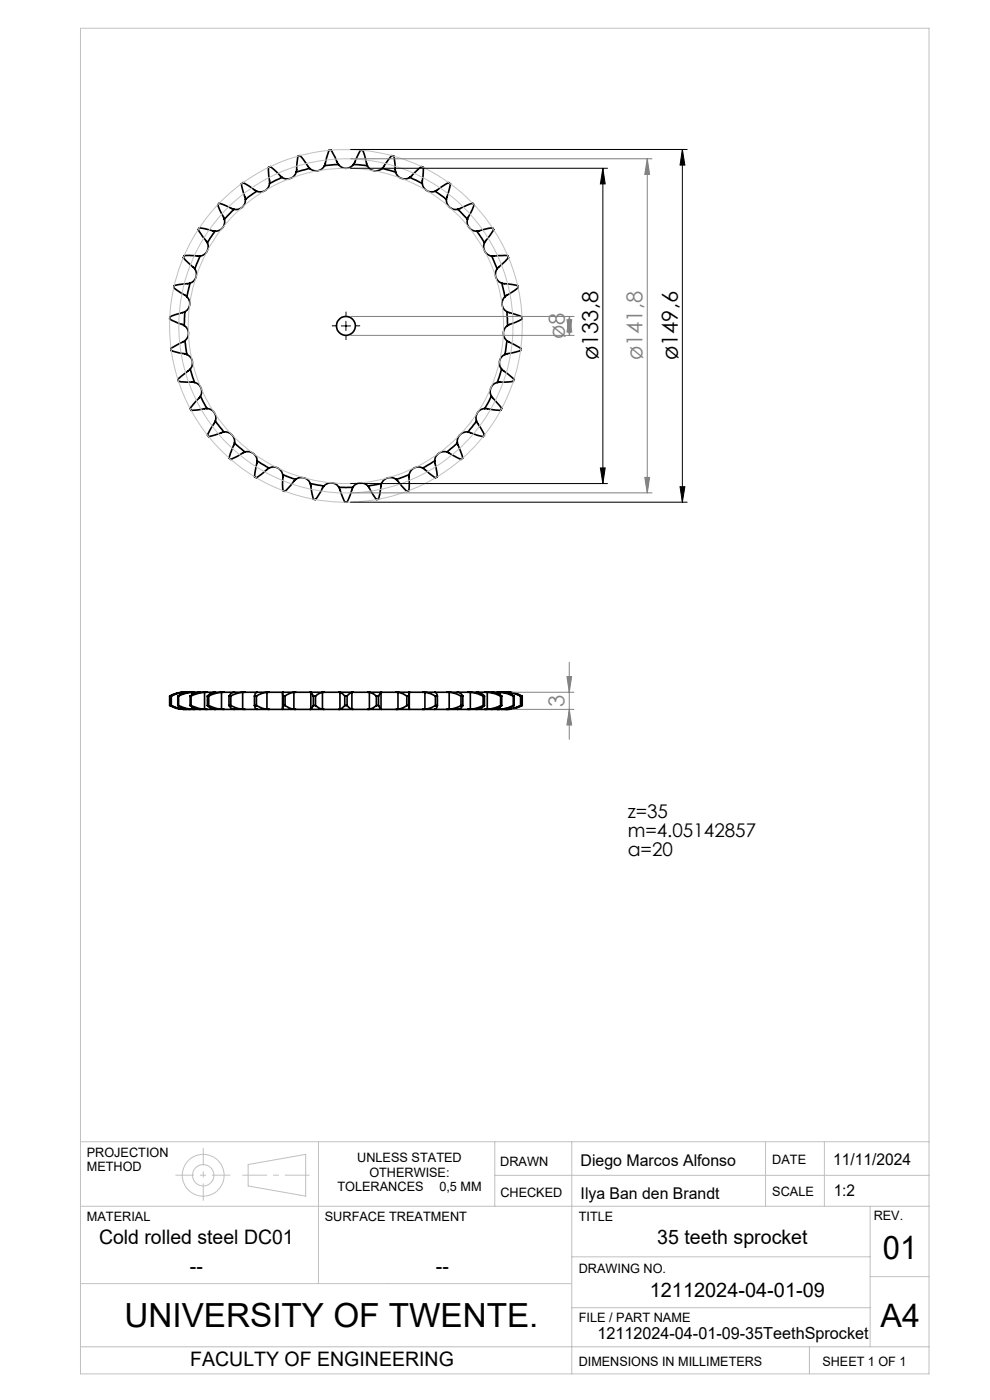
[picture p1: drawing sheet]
<svg xmlns="http://www.w3.org/2000/svg" width="210mm" height="297mm" viewBox="0 0 210 297" stroke-linecap="round" stroke-linejoin="round" font-family="sans-serif">
<g fill="none" stroke="#000" stroke-width=".35">
<path d="M57.2 38.9a1.97 1.97 0 0 1-2.8 1.7M59.8 37.6l-1.6-1.6-.8-.7-.3 .1-.2 .1v.6l.3 2.8M59.8 37.6l-2.6 1.3M62.8 36.5a1.97 1.97 0 0 1-3 1.1M65.7 35.7l-2.1-2.7-.4 .2-.4 3.3M65.7 35.7l-2.9 .8M68.8 35.2a2.01 2.01 0 0 1-3.1 .5M71.8 34.9l-1.5-3h-.2h-.3l-1 3.3M71.8 34.9l-3 .3M71.8 34.9a1.95 1.95 0 0 0 3.2 0M75 34.9l2.9 .3M75 34.9l1.2-2.6 .3-.4h.1h.4l.9 3.3"/>
<path d="M77.9 35.2a2.01 2.01 0 0 0 3.2 .5M81.1 35.7l2-2.7 .5 .2 .3 3.3M81.1 35.7l2.8 .8M83.9 36.5a1.95 1.95 0 0 0 3 1.1M86.9 37.6l2-1.9 .5-.4 .2 .1 .2 .1-.2 3.4M86.9 37.6l2.7 1.3M89.6 38.9a1.97 1.97 0 0 0 2.7 1.7M41.3 57a1.99 1.99 0 0 1-1 3.1M42.5 54.3l-3.4-.1-.2 .4 2.4 2.4M42.5 54.3l-1.2 2.7M44 51.5a2.04 2.04 0 0 1-1.5 2.8M45.6 49l-3.3-.7-.3 .4 2 2.8"/>
<path d="M45.6 49l-1.6 2.5M47.6 46.5a1.96 1.96 0 0 1-2 2.5M49.6 44.4l-3.1-1.3-.2 .2-.1 .2 .4 1 1 2M49.6 44.4l-2 2.1M52.1 42.3a2.01 2.01 0 0 1-2.5 2.1M54.4 40.6l-2.3 1.7M54.4 40.6l-1.9-1.3-.9-.6-.1 .1-.3 .2 .9 3.3M92.3 40.6l2.4 1.7M92.3 40.6l2.4-1.6 .5-.3 .2 .2 .2 .1-.9 3.3M94.7 42.3a2.01 2.01 0 0 0 2.4 2.1M97.1 44.4l2.6-1.1 .6-.2 .2 .2 .1 .2-.4 .9-1 2.1M97.1 44.4l2.1 2.1"/>
<path d="M99.2 46.5a1.96 1.96 0 0 0 1.9 2.5M101.1 49h.5a7.1 7.1 0 0 1 2.9-.6l.2 .3-1.9 2.8M101.1 49l1.7 2.5M102.8 51.5a2.04 2.04 0 0 0 1.5 2.8M104.3 54.3l3.4-.1 .2 .4-2.5 2.4M104.3 54.3l1.1 2.7M105.4 57a1.99 1.99 0 0 0 1 3.1M39.1 69.1a1.98 1.98 0 0 1 .1 3.2M39.2 72.3l.5 2.9M39.2 72.3l-2.9 1.6v.3v.2l.6 .2 2.8 .6M39.2 66.1l-3.2 1.1v.4l.5 .4 2.6 1.1M39.2 66.1l-.1 3"/>
<path d="M39.7 63a2 2 0 0 1-.5 3.1M39.7 75.2a1.97 1.97 0 0 1 .7 3.1M40.3 60.1l-3.3 .5-.1 .3 .4 .5 2.4 1.6M40.3 60.1l-.6 2.9M40.4 78.3l.9 2.8M40.4 78.3l-2.7 2.2 .1 .2 .1 .2 .6 .1 2.8 .1M106.4 78.3l-.9 2.8M106.4 78.3l2.6 2.2-.1 .4-3.4 .2M106.4 60.1l3.4 .5 .1 .3-.9 .8-1.9 1.3M106.4 60.1l.7 2.9M107.1 75.2a1.97 1.97 0 0 0-.7 3.1M107.1 63a2 2 0 0 0 .4 3.1"/>
<path d="M107.5 66.1l3.2 1.1 .1 .4-3.1 1.5M107.5 66.1l.2 3M107.5 72.3l-.4 2.9M107.5 72.3l3 1.6v.3l-.1 .2-3.3 .8M107.7 69.1a1.98 1.98 0 0 0-.2 3.2M41.3 81.1a1.99 1.99 0 0 1 1.2 3M42.5 84.1l1.4 2.6M42.5 84.1l-2.2 2.5 .1 .2 .1 .3 3.4-.4M43.9 86.7a1.98 1.98 0 0 1 1.8 2.6M45.7 89.3l-1.7 3 .2 .3 1.2-.2 2.1-.8M45.7 89.3l1.8 2.3M47.5 91.6a2.03 2.03 0 0 1 2.2 2.3"/>
<path d="M49.7 93.9l-1.1 3.3 .3 .2 3.1-1.5M49.7 93.9l2.3 2M52 95.9a2 2 0 0 1 2.5 1.9M54.5 97.8l2.6 1.5M54.5 97.8l-.5 3.3 .4 .3 2.7-2.1M57.1 99.3a2 2 0 0 1 2.9 1.4M89.7 99.3a2 2 0 0 0-2.9 1.4M92.2 97.8l-2.5 1.5M92.2 97.8l.6 3.3-.4 .3-2.7-2.1M94.8 95.9a2 2 0 0 0-2.6 1.9M97 93.9l1.2 3.3-.3 .2-3.1-1.5M97 93.9l-2.2 2"/>
<path d="M99.2 91.6a2.03 2.03 0 0 0-2.2 2.3M101.1 89.3l1.7 3-.2 .3-1.2-.2-2.2-.8M101.1 89.3l-1.9 2.3M102.8 86.7a1.98 1.98 0 0 0-1.7 2.6M104.2 84.1l-1.4 2.6M104.2 84.1l2.2 2.5v.2l-.2 .3-3.4-.4M105.5 81.1a1.99 1.99 0 0 0-1.3 3M60 100.7v3.4l.2 .1h.3l2.2-2.5M60 100.7l2.7 1M62.7 101.7a2.02 2.02 0 0 1 3.1 .9M65.8 102.6l.7 3.3 .2 .1h.2l.4-.5 1.4-2.4M65.8 102.6l2.9 .5"/>
<path d="M68.7 103.1a2.01 2.01 0 0 1 3.2 .3M71.9 103.4h3M71.9 103.4l1.2 3.1h.5l1.3-3.1M78 103.1a2.01 2.01 0 0 0-3.1 .3M80.9 102.6l-.6 3.3-.3 .1h-.2l-1.8-2.9M80.9 102.6l-2.9 .5M84 101.7a2.06 2.06 0 0 0-3.1 .9M86.8 100.7l-.1 3.4-.2 .1h-.2l-2.3-2.5M86.8 100.7l-2.8 1M36.3 147.7h.1M36.3 149.7h.1M36.3 149.7a6.6 6.6 0 0 0 3.4 .8"/>
<path d="M36.3 147.7v2M36.3 149.7l1.6 .6 1.2 .2M37.7 149.7h.2M37.7 149.7l1.8 .7 .9 .1M37.7 147.7h.2M37.7 147.7v2M37.9 149.7l1.6 .6 1.2 .2M37.9 147.7v2M39.1 146.9l-1.6 .1-1.5 .7v2a6.4 6.4 0 0 0 3.1 .8M39.1 146.9h.6M39.1 146.9l-1.1 .1-1.7 .7M39.1 150.5h.6"/>
<path d="M39.1 146.9v.1M39.1 150.3v.2M39.7 146.9h.7M39.7 150.5h.7M39.7 146.9h-1.5l-1.9 .8M40.3 149.7h.2M40.3 149.7l1.1 .6 1.1 .2M40.3 147.7h.2M40.3 147.7v2M40.4 150.5h.9M40.4 146.9h-1l-1.7 .8M40.4 146.9h.9"/>
<path d="M40.5 149.7l1.7 .6 1.2 .2M40.5 147.7v2M40.7 146.9h.6M40.7 146.9l-1.1 .1-1.7 .7M40.7 150.5h.6M40.7 146.9v.5M40.7 150v.5M41.3 146.9h1.2M41.3 150.5h1.2M42.5 150.5h1.4M42.5 146.9l-1.2 .2-1 .6M42.5 146.9h1.4"/>
<path d="M43.4 146.9h.5M43.4 146.9l-1.1 .1-1.8 .7M43.4 150.5h.5M43.4 146.9v3.6M43.9 146.9h1.8M43.9 150.5h1.8M44 147.7h.3M44 149.7l.8 .6 .9 .2M44 149.7h.3M44 147.7v2M44.3 149.7l1.6 .6 1.1 .2M44.3 147.7v2"/>
<path d="M45.7 146.9l-.9 .2-.8 .6M45.7 146.9h1.8M45.7 150.5h1.8M47 146.9h.5M47 146.9l-1.1 .1-1.6 .7M47 150.5h.5M47 146.9v3.6M47.5 146.9h2.2M47.5 150.5h2.2M48.6 147.7h.4M48.6 149.7h.4M48.6 149.7l.5 .6 .6 .2"/>
<path d="M48.6 147.7v2M49 149.7l1.4 .6 1.1 .2M49 147.7v2M49.7 146.9l-.8 .3-.3 .5M49.7 146.9h2.3M49.7 150.5h2.3M51.5 146.9h.5M51.5 146.9l-1 .1-1.5 .7M51.5 150.5h.5M51.5 146.9v3.6M52 146.9h2.5M52 150.5h2.5"/>
<path d="M54 147.7h.4M54 149.7h.4M54 149.7l.1 .4 .4 .4M54 147.7v2M54.4 149.7l1.3 .6 .9 .2M54.4 147.7v2M54.5 150.5h2.6M54.5 146.9l-.4 .3-.1 .5M54.5 146.9h2.6M56.6 146.9l-.8 .1-1.4 .7M56.6 146.9h.5M56.6 146.9v3.6"/>
<path d="M56.6 150.5h.5M57.1 150.5h5.6M57.1 146.9h2.9M59.9 147.1v3.1M60 146.9v.8M60 146.9h2.7M60 149.7h.5M60 147.7h.5M60 149.7v.8M60 147.7v2M60.5 149.7l1.1 .6 .7 .2M60.5 147.7v2"/>
<path d="M62.3 146.9l-.7 .1-1.1 .7M62.3 146.9h.4M62.3 150.5h.4M62.3 146.9v3.6M62.7 146.9h3.1M62.7 150.5h3.1M65.8 150.5h2.9M65.8 146.9h2.9M65.8 146.9h.1M65.9 150.5h-.1M65.9 146.9l.6 .8M65.9 146.9v3.6"/>
<path d="M66.5 149.7h.4M66.5 147.7h.4M66.5 149.7l-.6 .8M66.5 147.7v2M66.9 149.7l1.5 .8M66.9 147.7v2M68.4 146.9l-1.5 .8M68.4 146.9h.3M68.4 150.5h.3M68.4 146.9v3.6M68.7 150.5h3.2M68.7 146.9h3.2"/>
<path d="M71.9 150.5h3M71.9 146.9h3M71.9 146.9h.2M72.1 150.5h-.2M72.1 146.9l1 .8M72.1 146.9v3.6M73.1 147.7h.5M73.1 149.7h.5M73.1 149.7l-1 .8M73.1 147.7v2M73.6 149.7l1 .8M73.6 147.7v2"/>
<path d="M74.6 146.9h.3M74.6 146.9l-1 .8M74.6 150.5h.3M74.6 146.9v3.6M74.9 150.5h3.1M74.9 146.9h3.1M78 150.5h2.9M78 146.9h2.9M78 146.9h.4M78.4 146.9l.8 .3 .6 .5M78.4 150.5h-.4M78.4 146.9v3.6"/>
<path d="M79.8 149.7l-.6 .4-.8 .4M79.8 149.7h.5M79.8 147.7h.5M79.8 147.7v2M80.3 149.7l.5 .8M80.3 147.7v2M80.8 146.9l-.5 .8M80.8 146.9h.1M80.8 150.5h.1M80.8 146.9v3.6M80.9 146.9h3.1M80.9 150.5h3.1"/>
<path d="M84 150.5h2.8M84 146.9h2.8M84 146.9h.4M84.4 150.5h-.4M84.4 146.9l1.1 .3 .8 .5M84.4 146.9v3.6M86.3 149.7l-.8 .4-1.1 .4M86.3 149.7h.4M86.3 147.7h.4M86.3 147.7v2M86.7 149.7l.1 .8M86.7 146.9v.8"/>
<path d="M86.7 146.9h.1M86.7 147.7v2M86.8 146.9h2.9M86.8 150.5h2.9M86.8 147.1v3.1M89.7 150.5h2.5M89.7 146.9h2.5M89.7 146.9h.4M90.1 150.5h-.4M90.1 146.9l1.4 .3 .9 .5M90.1 146.9v3.6M92.2 146.9l.3 .1 .3 .7"/>
<path d="M92.2 146.9h2.6M92.2 150.5h2.6M92.4 149.7h.4M92.4 149.7l-1 .4-1.3 .4M92.4 147.7h.4M92.4 147.7v2M92.8 149.7l-.3 .6-.3 .2M92.8 147.7v2M94.8 150.5h2.2M94.8 146.9h2.2M94.8 146.9h.5M95.3 150.5h-.5"/>
<path d="M95.3 146.9l1.5 .3 1 .5M95.3 146.9v3.6M97 146.9l.6 .1 .6 .7M97 146.9h2.2M97 150.5h2.2M97.8 149.7l-1 .4-1.5 .4M97.8 149.7h.4M97.8 147.7h.4M97.8 147.7v2M98.2 149.7l-.6 .6-.6 .2M98.2 147.7v2M99.2 150.5h1.9"/>
<path d="M99.2 146.9h1.9M99.2 146.9h.6M99.8 150.5h-.6M99.8 146.9l1.6 .3 1.1 .5M99.8 146.9v3.6M101.1 146.9l.9 .1 .8 .7M101.1 146.9h1.7M101.1 150.5h1.7M102.5 149.7l-1.1 .4-1.6 .4M102.5 149.7h.3M102.5 147.7h.3M102.5 147.7v2"/>
<path d="M102.8 149.7a2.25 2.25 0 0 1-1.7 .8M102.8 147.7v2M102.8 150.5h1.4M102.8 146.9h1.4M102.8 146.9h.6M103.4 150.5h-.6M103.4 146.9l1.7 .3 1.1 .5M103.4 146.9v3.6M104.2 146.9l1.1 .1 1.1 .7M104.2 146.9h1.3M104.2 150.5h1.3M105.5 146.9h.9"/>
<path d="M105.5 150.5h.9M105.5 146.9h.5M106 150.5h-.5M106 146.9l1.8 .3 1.1 .5M106 146.9v.5M106 149.9v.6M106.2 149.7l-1.1 .4-1.7 .4M106.2 149.7h.2M106.2 147.7h.2M106.2 147.7v2M106.4 146.9l1.3 .1 1.3 .7M106.4 146.9h.7"/>
<path d="M106.4 150.5h.7M106.4 149.7a3.4 3.4 0 0 1-2.2 .8M106.4 147.7v2M107.1 146.9h.3a5.2 5.2 0 0 1 3.1 .8M107.1 146.9h1.6l2.1 .8v2l-2.1 .7-1 .1M107.6 150.5h-.5M107.6 147v-.1h.7l2.1 .8M107.6 150.3v.2M108.9 147.7h.1M108.9 149.7h.1M108.9 149.7l-1.2 .4-1.7 .4M108.9 147.7v2"/>
<path d="M109 149.7l-1.2 .6-1.4 .2M109 147.7v2M110.4 149.7h.1M110.4 149.7l-1.1 .4-1.7 .4M110.4 147.7h.1M110.4 147.7v2M110.5 149.7a6.7 6.7 0 0 1-3.1 .8h-.3M110.5 147.7v2"/>
<circle cx="73.4" cy="69.1" r="2"/>
</g>
<g fill="none" stroke="#808080" stroke-width=".21">
<path d="M74.4 33.7h63.9M137.3 33.7l.5 3.3h-1zM137.3 33.7v70.9M74.4 67.1h47.4M74.4 71.2h47.4M120.3 67.8h1l-.5 3.4zM120.8 67.1l.5 3.3h-1zM120.8 67.1v4.1M74.4 104.6h63.9M136.8 101.3h1l-.5 3.3zM108.7 146.9h13M108.7 150.5h13"/>
<path d="M120.3 143.5h.9l-.4 3.4zM120.8 150.5l.4 3.3h-.9zM120.8 140.5v16.3"/>
</g>
<path d="M74.4 35.7h54.5M74.4 31.7h71.4M127.9 35.7l.5 3.3h-1zM127.9 35.7v66.9M144.7 31.7l.6 3.3h-1zM144.7 31.7v74.8M72.4 69.1h2M73.4 68.2v1.9M127.4 99.3h1l-.5 3.3zM74.4 102.6h54.5M74.4 106.5h71.4M144.3 103.3h1l-.6 3.2z" fill="none" stroke="#000" stroke-width=".21"/>
<g fill="none" stroke="#c0c0c0" stroke-width=".21">
<path d="M17.1 6h180v285.5h-180zM17.1 242.2h180M17.1 255.9h180M52.6 247l12.2-2.1v8.8l-12.2-2.1zM67.6 242.2v30.1M105 242.2v13.7M105 249.3h92.1M121.3 242.2v49.3M162.4 242.2v13.7M174.9 242.2v13.7M184.6 255.9v29.8M17.1 272.3h104.2"/>
<path d="M121.3 266.6h63.3M121.3 277.4h63.3M184.6 270.8h12.5M17.1 285.7h180M171.7 285.7v5.8"/>
<circle cx="73.4" cy="69.1" r="33.4"/>
<circle cx="73.4" cy="69.1" r="37.4"/>
<circle cx="73.4" cy="69.1" r="35.4"/>
<circle cx="43.1" cy="249.3" r="2.26"/>
<circle cx="43.1" cy="249.3" r="4.4"/>
</g>
<path d="M71.4 69.1h-1M73.4 67.1v-1M73.4 71.1v1M75.4 69.1h1" fill="none" stroke="#000" stroke-width=".21" stroke-dasharray="15.2 1.3 1.3 1.3" stroke-linecap="butt"/>
<path d="M37.2 249.3h11.7" fill="none" stroke="#c0c0c0" stroke-width=".21" stroke-dasharray="15.2 1.3 1.3 1.3" stroke-dashoffset="11.3" stroke-linecap="butt"/>
<path d="M43.1 243.6v11.1" fill="none" stroke="#c0c0c0" stroke-width=".21" stroke-dasharray="15.2 1.3 1.3 1.3" stroke-dashoffset="11.6" stroke-linecap="butt"/>
<path d="M51.4 249.3h14.3" fill="none" stroke="#c0c0c0" stroke-width=".21" stroke-dasharray="15.2 1.3 1.3 1.3" stroke-dashoffset="10" stroke-linecap="butt"/>
<g fill="#808080">
<path d="M120.8 67.1l.5 3.3h-1zM120.3 67.8h1l-.5 3.4z"/>
<path d="M120.3 143.5h.9l-.4 3.4zM120.8 150.5l.4 3.3h-.9z"/>
</g>
<path d="M127.4 99.3h1l-.5 3.3zM127.9 35.7l.5 3.3h-1zM144.3 103.3h1l-.6 3.2zM144.7 31.7l.6 3.3h-1z" fill="#000"/>
<path d="M136.8 101.3h1l-.5 3.3zM137.3 33.7l.5 3.3h-1z" fill="#808080"/>
<text font-size="7.1" x="26.4" y="281.5">UNIVERSITY OF TWENTE.</text>
<g font-size="6.9">
<text x="187.3" y="267.1">01</text>
<text x="186.8" y="281.5">A4</text>
</g>
<g font-size="4.7" fill="#808080">
<text x="119.8" y="71.9" transform="rotate(-90 119.8 71.9)">ø8</text>
<text x="136.3" y="76.5" transform="rotate(-90 136.3 76.5)">ø141,8</text>
<text x="119.8" y="149.9" transform="rotate(-90 119.8 149.9)">3</text>
</g>
<g font-size="4.7">
<text x="126.9" y="76.5" transform="rotate(-90 126.9 76.5)">ø133,8</text>
<text x="143.8" y="76.5" transform="rotate(-90 143.8 76.5)">ø149,6</text>
</g>
<g font-size="4.2">
<text x="21" y="263.9">Cold rolled steel DC01</text>
<text x="139.4" y="263.9">35 teeth sprocket</text>
<text x="40.3" y="270">--</text>
<text x="92.5" y="270">--</text>
<text x="137.8" y="275.2">12112024-04-01-09</text>
<text x="40.4" y="289.8">FACULTY OF ENGINEERING</text>
</g>
<g font-size="4">
<text x="133.2" y="173.5">z=35</text>
<text x="133.2" y="177.5">m=4.05142857</text>
<text x="133.2" y="181.5">α=20</text>
</g>
<text font-size="3.5" x="126.7" y="284.1">12112024-04-01-09-35TeethSprocket</text>
<g font-size="3.4">
<text x="123.2" y="247.3">Diego Marcos Alfonso</text>
<text x="176.7" y="247.1">11/11/2024</text>
<text x="123.2" y="254.5">Ilya Ban den Brandt</text>
<text x="176.8" y="253.8">1:2</text>
</g>
<g font-size="2.7">
<text x="18.4" y="245.5">PROJECTION</text>
<text x="18.4" y="248.5">METHOD</text>
<text x="75.8" y="246.6">UNLESS STATED</text>
<text x="78.4" y="249.6">OTHERWISE:</text>
<text x="106.1" y="247.3">DRAWN</text>
<text x="163.8" y="247">DATE</text>
<text x="71.6" y="252.6">TOLERANCES</text>
<text x="93.2" y="252.6">0,5 MM</text>
<text x="106.1" y="254">CHECKED</text>
<text x="163.8" y="253.7">SCALE</text>
<text x="18.4" y="259">MATERIAL</text>
<text x="68.9" y="259">SURFACE TREATMENT</text>
<text x="122.8" y="259">TITLE</text>
<text x="185.3" y="258.9">REV.</text>
<text x="122.8" y="270">DRAWING NO.</text>
<text x="122.8" y="280.4">FILE / PART NAME</text>
<text x="122.8" y="289.8">DIMENSIONS IN MILLIMETERS</text>
<text x="174.5" y="289.8">SHEET 1 OF 1</text>
</g>
</svg>
